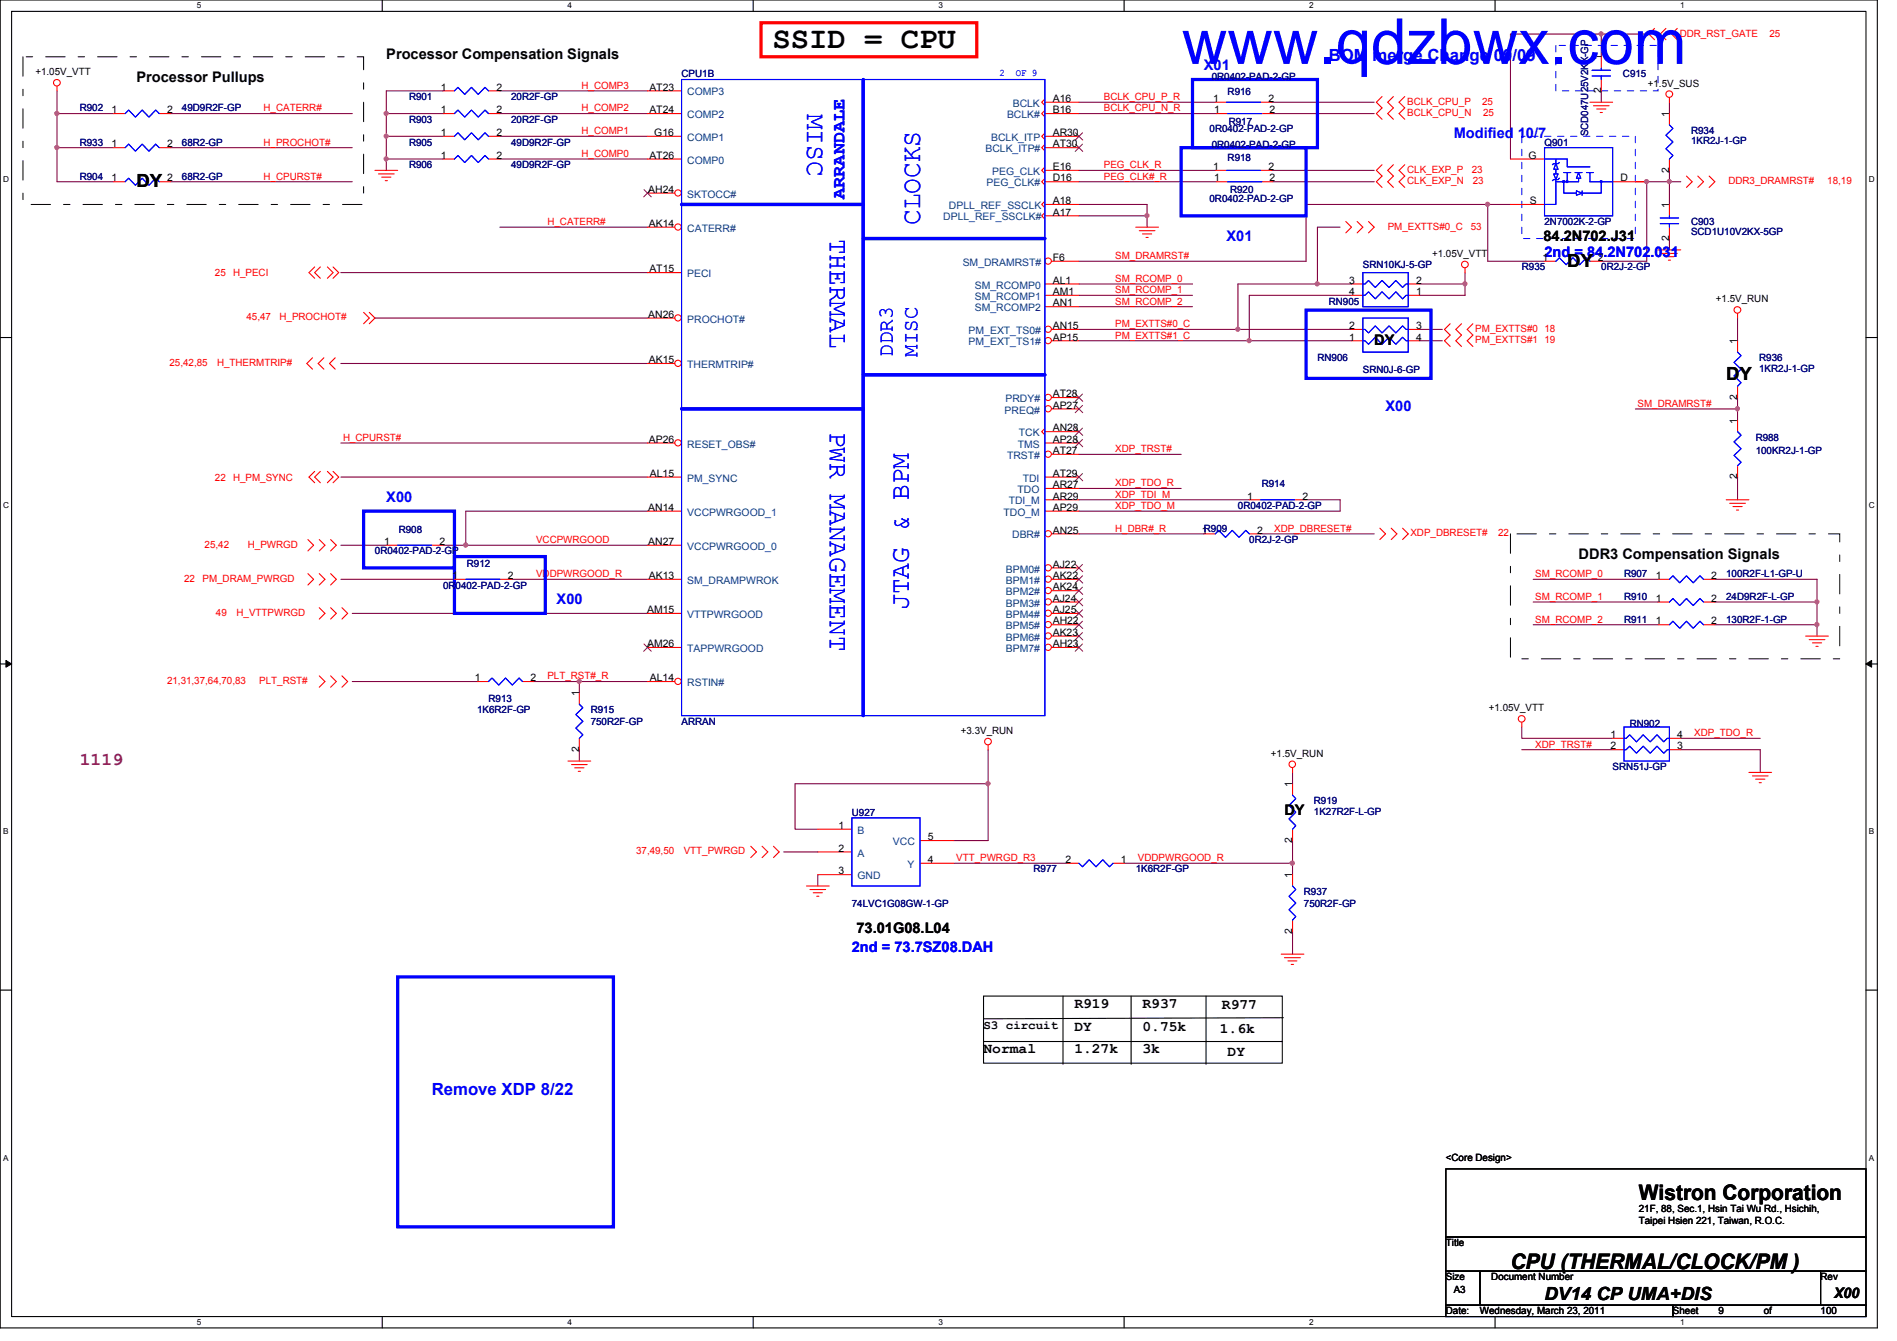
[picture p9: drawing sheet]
<svg xmlns="http://www.w3.org/2000/svg" width="297mm" height="210mm" viewBox="0 0 297 210" stroke-linecap="round" stroke-linejoin="round" font-family="sans-serif">
<path d="M0 0h294v207.9h-294zM1.8 1.8h290.4v204.3h-290.4z" fill="none" stroke="#000" stroke-width=".17"/>
<g fill="#fff">
<path d="M30.8 .2h.7v1.4h-.7z"/>
<path d="M30.8 206.2h.7v1.4h-.7z"/>
</g>
<path d="M59.9 0v1.8M59.9 206.1v1.8" fill="none" stroke="#000" stroke-width=".17"/>
<g fill="#fff">
<path d="M88.9 .2h.6v1.4h-.6z"/>
<path d="M88.9 206.2h.6v1.4h-.6z"/>
</g>
<path d="M117.9 0v1.8M117.9 206.1v1.8" fill="none" stroke="#000" stroke-width=".17"/>
<g fill="#fff">
<path d="M146.9 .2h.7v1.4h-.7z"/>
<path d="M146.9 206.2h.7v1.4h-.7z"/>
</g>
<path d="M176 0v1.8M176 206.1v1.8" fill="none" stroke="#000" stroke-width=".17"/>
<g fill="#fff">
<path d="M205 .2h.7v1.4h-.7z"/>
<path d="M205 206.2h.7v1.4h-.7z"/>
</g>
<path d="M234.1 0v1.8M234.1 206.1v1.8" fill="none" stroke="#000" stroke-width=".17"/>
<g fill="#fff">
<path d="M263.1 .2h.7v1.4h-.7z"/>
<path d="M263.1 206.2h.7v1.4h-.7z"/>
<path d="M.5 27.3h.9v1.4h-.9z"/>
<path d="M292.6 27.3h.9v1.4h-.9z"/>
<path d="M.5 78.4h.9v1.4h-.9z"/>
<path d="M292.6 78.4h.9v1.4h-.9z"/>
</g>
<path d="M0 52.8h1.8M292.2 52.8h1.8" fill="none" stroke="#000" stroke-width=".17"/>
<g fill="#fff">
<path d="M.5 129.5h.8v1.4h-.8z"/>
<path d="M292.6 129.5h.9v1.4h-.9z"/>
</g>
<path d="M0 103.9h1.8M292.2 103.9h1.8" fill="none" stroke="#000" stroke-width=".17"/>
<path d="M.9 103.4l.9 .5-.9 .5zM292.2 103.9l.9-.5v1z" fill="#000"/>
<path d="M.9 103.4l.9 .5-.9 .5zM292.2 103.9l.9-.5v1z" fill="none" stroke="#000" stroke-width=".16"/>
<g fill="#fff">
<path d="M.5 180.5h.8v1.4h-.8z"/>
<path d="M292.6 180.5h.9v1.4h-.9z"/>
</g>
<path d="M0 155h1.8M292.2 155h1.8" fill="none" stroke="#000" stroke-width=".17"/>
<path d="M168.9 32h10.7M168.9 33.8h10.7M168.9 28.4h21.6M199.2 26.7h16M199.3 28.4h15.9" fill="none" stroke="#800040" stroke-width=".17"/>
<circle cx="179.6" cy="33.8" r=".32" fill="#f0f"/>
<circle cx="179.6" cy="33.8" r=".32" fill="none" stroke="#f0f" stroke-width=".17"/>
<g fill="none" stroke="#800040" stroke-width=".17">
<path d="M60.5 17.8h8.9M60.5 17.8v3.5M69.4 14.2h-8.9v3.6M78.3 14.2h23.1M78.3 17.8h23.1M168.9 16h21.4M199.2 16h16M199.3 17.8h15.9M78.3 21.3h23.1M78.3 24.9h23.1M53.4 56.9h48M53.4 42.7h48"/>
<path d="M53.4 74.7h48M53.4 90.7h17.8M72.9 80h28.5M80 90.7h21.4"/>
</g>
<circle cx="60.5" cy="17.8" r=".32" fill="#f0f"/>
<circle cx="60.5" cy="17.8" r=".32" fill="none" stroke="#f0f" stroke-width=".17"/>
<path d="M60.5 21.3h8.9M69.4 24.9h-8.9v1.8" fill="none" stroke="#800040" stroke-width=".17"/>
<circle cx="60.5" cy="24.9" r=".32" fill="#f0f"/>
<circle cx="60.5" cy="24.9" r=".32" fill="none" stroke="#f0f" stroke-width=".17"/>
<path d="M60.5 21.3v3.6M78.3 35.6h23.1" fill="none" stroke="#800040" stroke-width=".17"/>
<circle cx="60.5" cy="21.3" r=".32" fill="#f0f"/>
<circle cx="60.5" cy="21.3" r=".32" fill="none" stroke="#f0f" stroke-width=".17"/>
<path d="M8.9 14.2v3.6" fill="none" stroke="#800040" stroke-width=".17"/>
<circle cx="8.9" cy="17.8" r=".32" fill="#f0f"/>
<circle cx="8.9" cy="17.8" r=".32" fill="none" stroke="#f0f" stroke-width=".17"/>
<path d="M8.9 17.8h8.9M26.7 17.8h28.5M8.9 23.1v5.3" fill="none" stroke="#800040" stroke-width=".17"/>
<circle cx="8.9" cy="23.1" r=".32" fill="#f0f"/>
<circle cx="8.9" cy="23.1" r=".32" fill="none" stroke="#f0f" stroke-width=".17"/>
<path d="M8.9 28.4h8.9M26.7 28.4h28.5M90.7 106.7h10.7" fill="none" stroke="#800040" stroke-width=".17"/>
<circle cx="90.7" cy="106.7" r=".32" fill="#f0f"/>
<circle cx="90.7" cy="106.7" r=".32" fill="none" stroke="#f0f" stroke-width=".17"/>
<path d="M168.9 44.4h17.8M168.9 46.2h17.8M168.9 48h17.8M168.9 40.9h35.6M206.3 44.4h5.3M211.6 46.2h-16v7.1M55.2 96h46.2M55.2 106.7h19.5M83.6 106.7h7.1v1.8M90.7 117.3v1.8" fill="none" stroke="#800040" stroke-width=".17"/>
<circle cx="206.3" cy="44.4" r=".32" fill="#f0f"/>
<circle cx="206.3" cy="44.4" r=".32" fill="none" stroke="#f0f" stroke-width=".17"/>
<path d="M193.8 44.5v7.1M222.3 44.4h7.1v1.8" fill="none" stroke="#800040" stroke-width=".17"/>
<circle cx="229.4" cy="44.4" r=".32" fill="#f0f"/>
<circle cx="229.4" cy="44.4" r=".32" fill="none" stroke="#f0f" stroke-width=".17"/>
<path d="M222.3 46.2h7.1M268.5 90.7h16v3.5h-16M268.5 97.8h16v1.8" fill="none" stroke="#800040" stroke-width=".17"/>
<circle cx="284.5" cy="97.8" r=".32" fill="#f0f"/>
<circle cx="284.5" cy="97.8" r=".32" fill="none" stroke="#f0f" stroke-width=".17"/>
<path d="M240.1 97.8h19.5M240.1 94.2h19.5M240.1 90.7h19.5M284.5 94.2v3.6" fill="none" stroke="#800040" stroke-width=".17"/>
<circle cx="284.5" cy="94.2" r=".32" fill="#f0f"/>
<circle cx="284.5" cy="94.2" r=".32" fill="none" stroke="#f0f" stroke-width=".17"/>
<path d="M168.9 53.3h26.7" fill="none" stroke="#800040" stroke-width=".17"/>
<circle cx="195.6" cy="53.3" r=".32" fill="#f0f"/>
<circle cx="195.6" cy="53.3" r=".32" fill="none" stroke="#f0f" stroke-width=".17"/>
<path d="M193.8 51.6h17.8M229.4 42.7v1.7M53.4 69.3h48M168.9 78.2h26.7M168.9 76.5h16.1M168.9 71.1h16.1M168.9 83.6h19.6M168.9 80h40.9" fill="none" stroke="#800040" stroke-width=".17"/>
<circle cx="193.8" cy="51.5" r=".32" fill="#f0f"/>
<circle cx="193.8" cy="51.5" r=".32" fill="none" stroke="#f0f" stroke-width=".17"/>
<path d="M53.4 85.3h7.1M72.9 85.3h28.5" fill="none" stroke="#800040" stroke-width=".17"/>
<circle cx="72.9" cy="85.3" r=".32" fill="#f0f"/>
<circle cx="72.9" cy="85.3" r=".32" fill="none" stroke="#f0f" stroke-width=".17"/>
<path d="M8.9 17.8v5.3h8.9M26.7 23.1h28.5M179.6 32v3.6M204.5 32v8.9M261.4 28.4h1.8M195.6 53.3h16M72.9 80v5.3h-3.5" fill="none" stroke="#800040" stroke-width=".17"/>
<circle cx="261.4" cy="28.4" r=".32" fill="#f0f"/>
<circle cx="261.4" cy="28.4" r=".32" fill="none" stroke="#f0f" stroke-width=".17"/>
<path d="M261.4 16v1.8M204.5 32h28.5v8.9h8.8M256.1 28.4h1.7M250.7 40.9h7.1" fill="none" stroke="#800040" stroke-width=".17"/>
<circle cx="232.9" cy="32" r=".32" fill="#f0f"/>
<circle cx="232.9" cy="32" r=".32" fill="none" stroke="#f0f" stroke-width=".17"/>
<path d="M236.5 5.3v19.6M250.7 5.3h7.1" fill="none" stroke="#800040" stroke-width=".17"/>
<circle cx="250.7" cy="5.3" r=".32" fill="#f0f"/>
<circle cx="250.7" cy="5.3" r=".32" fill="none" stroke="#f0f" stroke-width=".17"/>
<path d="M250.7 5.3v3.6M250.7 14.2v1.8M58.7 49.8h42.7M256.1 64h16M122.7 133.3h5.4M124.5 122.7v7.1h3.6M128.1 136.9v1.8M154.7 122.7v8.9h-5.3M176.1 135.1h26.3v1.8M202.4 120.9v1.8" fill="none" stroke="#800040" stroke-width=".17"/>
<circle cx="202.4" cy="135.1" r=".33" fill="#f0f"/>
<circle cx="202.4" cy="135.1" r=".33" fill="none" stroke="#f0f" stroke-width=".17"/>
<path d="M257.8 28.4v12.5M202.4 131.6v3.5M202.4 145.8v3.6" fill="none" stroke="#800040" stroke-width=".17"/>
<circle cx="257.8" cy="28.4" r=".32" fill="#f0f"/>
<circle cx="257.8" cy="28.4" r=".32" fill="none" stroke="#f0f" stroke-width=".17"/>
<path d="M236.5 5.3h14.2M209.8 35.6h-3.5v8.8h-12.5M272.1 64v1.8" fill="none" stroke="#800040" stroke-width=".17"/>
<circle cx="272" cy="64" r=".32" fill="#f0f"/>
<circle cx="272" cy="64" r=".32" fill="none" stroke="#f0f" stroke-width=".17"/>
<g fill="none" stroke="#800040" stroke-width=".17">
<path d="M233 32h3.5M257.8 28.4h3.6M261.4 37.3v1.8M261.4 26.7v1.7M261.4 28.4v3.6M272.1 49.8v3.5M272.1 74.7v3.5M272.1 62.2v1.8M238.3 113.8v1.8h14.2M238.3 117.3h14.2M263.2 115.6h12.4M263.2 117.3h12.4v3.6"/>
<path d="M124.5 122.7h30.2"/>
</g>
<circle cx="154.7" cy="122.7" r=".32" fill="#f0f"/>
<circle cx="154.7" cy="122.7" r=".32" fill="none" stroke="#f0f" stroke-width=".17"/>
<path d="M168.9 17.8h21.6M168.9 26.7h21.4M168.9 51.6h24.9M222.3 53.3h3.5M222.3 51.6h3.5M204.5 78.2h5.3v1.8M197.4 83.6h17.8M154.7 117.3v5.4M149.4 135.1h17.8" fill="none" stroke="#800040" stroke-width=".17"/>
<g fill="none" stroke="#f00" stroke-width=".17">
<path d="M8.9 13.5v.7M17.8 17.8h1.8M24.9 17.8h1.8M69.4 17.8h1.8M69.4 14.2h1.8M76.5 17.8h1.8M76.5 14.2h1.8M190.3 16h1.8M190.5 17.8h1.7M197.4 16h1.8M197.6 17.8h1.7M216.4 15.1l-.9 .9 .9 .9-.9 .9 .9 .9"/>
<path d="M218.2 15.1l-.9 .9 .9 .9-.9 .9 .9 .9M220 15.1l-.9 .9 .9 .9-.9 .9 .9 .9M249 16h3.5M249.5 16.6h2.5M250 17.1h1.5M250.6 17.6h.3M250.7 8.9v1.8M250.7 12.4v1.8M259.1 4.4l-.9 .9 .9 .9M260.9 4.4l-.9 .9 .9 .9M261.4 15.3v.7M261.4 17.8v1.8"/>
<path d="M262.6 4.4l-.9 .9 .9 .9M17.8 23.1h1.8M17.8 28.4h1.8M24.9 23.1h1.8M24.9 28.4h1.8M58.7 26.7h3.6M59.3 27.2h2.4M59.8 27.7h1.4M60.3 28.3h.4M69.4 24.9h1.8M76.5 24.9h1.8M177.8 35.6h3.6"/>
<path d="M178.4 36.1h2.4M178.9 36.6h1.4M179.4 37.2h.4M190.3 26.7h1.8M197.4 26.7h1.8M210.7 34.7l.9 .9-.9 .8M212.5 34.7l.9 .9-.9 .8M214.3 34.7l.9 .9-.9 .8M216.4 25.8l-.9 .9 .9 .9-.9 .8 .9 .9M218.2 25.8l-.9 .9 .9 .9-.9 .8 .9 .9M220 25.8l-.9 .9 .9 .9-.9 .8 .9 .9M236.5 24.9h5.3"/>
<path d="M236.5 32h5.3M252.5 28.4h5.3M259.6 39.1h3.6M260.2 39.7h2.4M261.4 24.9v1.8M264.1 27.6l.9 .8-.9 .9M265.8 27.6l.9 .8-.9 .9M267.6 27.6l.9 .8-.9 .9M48.9 56l-.9 .9 .9 .9M49.3 41.8l-.9 .9 .9 .9M50.2 41.8l-.9 .9 .9 .9M50.7 56l-.9 .9 .9 .9"/>
<path d="M51.3 41.8l.9 .9-.9 .9M52.2 41.8l.8 .9-.8 .9M52.5 56l-.9 .9 .9 .9M56.9 48.9l.9 .9-.9 .9M57.8 48.9l.9 .9-.9 .9M211.6 53.3h1.8M211.6 51.6h1.8M211.6 46.2h1.8M211.6 44.4h1.8M220.5 53.3h1.8M220.5 51.6h1.8M220.5 46.2h1.8"/>
<path d="M220.5 44.4h1.8M227.1 50.7l-.9 .9 .9 .9-.9 .8 .9 .9M228.9 50.7l-.9 .9 .9 .9-.9 .8 .9 .9M229.4 42v.7M230.6 50.7l-.9 .9 .9 .9-.9 .8 .9 .9M260.7 40.2h1.4M261.2 40.7h.4M272.1 49.1v.7M49.3 73.8l-.9 .9 .9 .9M50.2 73.8l-.9 .9 .9 .9M51.3 73.8l.9 .9-.9 .9M52.2 73.8l.8 .9-.8 .9"/>
<path d="M270.3 78.2h3.6M270.8 78.8h2.5M271.4 79.3h1.4M271.9 79.8h.3M48.2 89.8l.9 .9-.9 .9M48.2 84.5l.9 .8-.9 .9M50 89.8l.9 .9-.9 .9M50 84.5l.9 .8-.9 .9M50 95.1l.9 .9-.9 .9M51.8 89.8l.9 .9-.9 .9M51.8 84.5l.9 .8-.9 .9M51.8 95.1l.9 .9-.9 .9"/>
<path d="M53.5 95.1l.9 .9-.9 .9M60.5 85.3h1.8M67.6 85.3h1.8M71.2 90.7h1.7M78.3 90.7h1.7M188.5 83.6h1.8M195.6 83.6h1.8M216.1 82.7l.9 .9-.9 .9M217.8 82.7l.9 .9-.9 .9M219.6 82.7l.9 .9-.9 .9M259.6 94.2h1.8M259.6 97.8h1.8"/>
<path d="M259.6 90.7h1.8M266.7 94.2h1.8M266.7 97.8h1.8M266.7 90.7h1.8M282.7 99.6h3.6M50 105.8l.9 .9-.9 .9M51.8 105.8l.9 .9-.9 .9M53.5 105.8l.9 .9-.9 .9M74.7 106.7h1.8M81.8 106.7h1.8M88.9 119.1h3.6M89.5 119.7h2.4"/>
<path d="M90.7 108.5v1.7M90.7 115.6v1.7M154.7 116.6v.7M238.3 113.1v.7M252.5 115.6h1.8M252.5 117.3h1.8M261.4 115.6h1.8M261.4 117.3h1.8M283.3 100.1h2.4M283.8 100.6h1.4M284.3 101.2h.4M90 120.2h1.4"/>
<path d="M90.5 120.7h.4M117.6 132.5l.8 .8-.8 .9M119.3 132.5l.9 .8-.9 .9M121.1 132.5l.9 .8-.9 .9M126.3 138.7h3.5M126.8 139.2h2.5M127.3 139.7h1.5M128.1 129.8h5.3M128.1 133.3h5.3M128.1 136.9h5.3M144.1 135.1h5.3M144.1 131.6h5.3"/>
<path d="M167.2 135.1h1.7M174.3 135.1h1.8M202.4 120.2v.7M202.4 122.7v1.8M202.4 129.8v1.8M202.4 136.9v1.8M273.9 120.9h3.5M274.4 121.5h2.5M274.9 122h1.4M275.5 122.5h.3M127.9 140.3h.3M200.6 149.4h3.6"/>
<path d="M201.1 149.9h2.5M201.7 150.4h1.4M202.2 151h.4M202.4 144v1.8"/>
<circle cx="8.9" cy="12.9" r=".52"/>
<circle cx="261.4" cy="14.7" r=".52"/>
<circle cx="229.4" cy="41.4" r=".52"/>
<circle cx="272.1" cy="48.5" r=".52"/>
<circle cx="154.7" cy="116.1" r=".52"/>
<circle cx="202.3" cy="119.6" r=".51"/>
<circle cx="238.3" cy="112.5" r=".52"/>
</g>
<g fill="none" stroke="#000" stroke-width=".17">
<path d="M154 155.9h46.8v10.5h-46.8zM166.5 155.9v10.7M177.1 155.9v10.7M188.8 155.9v10.7M201 159.3l-47 .2M154 163h46.8M226.4 183h65.8v10.6h-65.8zM226.4 193.6h65.8v5.4h-65.8zM226.4 199h5.3v5.3h-5.3zM231.7 199h53.4v5.3h-53.4zM285.1 199h7.1v5.3h-7.1zM226.4 204.3h35.6v1.8h-35.6z"/>
<path d="M262 204.3h30.2v1.8h-30.2z"/>
</g>
<path d="M3.6 8.9h53.3v23.1h-53.3zM236.5 83.6h51.6v19.5h-51.6z" fill="none" stroke="#000" stroke-width=".16" stroke-dasharray="3 2 1 2"/>
<path d="M119.2 3.6h33.7v5.3h-33.7z" fill="none" stroke="#f00" stroke-width=".51"/>
<path d="M186.7 12.4h19.6v10.7h-19.6zM185 23.1h19.5v10.7h-19.5zM204.5 48.6h19.6v10.6h-19.6zM56.9 80h14.3v8.9h-14.3zM71.2 87.1h14.2v8.9h-14.2zM62.3 152.9h33.8v39.1h-33.8z" fill="none" stroke="#00f" stroke-width=".51"/>
<path d="M243.6 7.1h16v7.1h-16zM238.3 21.3h17.8v16h-17.8z" fill="none" stroke="#00f" stroke-width=".16" stroke-dasharray="1 1 1 1 1 1 1 1"/>
<g fill="none" stroke="#00f" stroke-width=".17">
<path d="M19.6 17.8l.5-.6 1.1 1.1 1.1-1.1 1 1.1 1.1-1.1 .5 .6M71.2 17.8l.5-.6 1.1 1.1 1-1.1 1.1 1.1 1-1.1 .6 .6M71.2 14.2l.5-.5 1.1 1.1 1-1.1 1.1 1.1 1-1.1 .6 .5M192.1 16h5.3M192.2 17.8h5.4M249.3 11h2.9M249.3 11.9h2.9M250.7 10.7v.3M250.7 11.9v.5M261.4 19.6l.6 .5-1.1 1.1 1.1 1-1.1 1.1 1.1 1-.6 .6M19.6 23.1l.5-.5 1.1 1.1 1.1-1.1 1 1.1 1.1-1.1 .5 .5M19.6 28.4l.5-.5 1.1 1.1 1.1-1.1 1 1.1 1.1-1.1 .5 .5"/>
<path d="M71.2 24.9l.5-.6 1.1 1.1 1-1.1 1.1 1.1 1-1.1 .6 .6M192.1 26.7h5.3M241.8 24.9h3.6v1.2h3.6M243.3 27.2h.7l-.4 .9zM243.6 24.9v.7M243.6 25.6l.4 .9h-.7zM243.6 26.5v.7M243.6 28.1v3.9h-1.8M243.6 28.4h3.6M244.2 25.4l-.2 .2h-.7l-.2 .2M244.2 27.9l-.2 .2h-.7l-.2 .2M213.4 53.3h.3l.6 .6 1-1.1 1.1 1.1 1.1-1.1 1.1 1.1 1-1.1 .6 .5h.3"/>
<path d="M213.4 44.4h.3l.6-.5 1 1.1 1.1-1.1 1.1 1.1 1.1-1.1 1 1.1 .6-.6h.3M213.4 49.8h7.1v5.3h-7.1zM213.4 42.7h7.1v5.3h-7.1zM213.4 51.6h.3l.6 .5 1-1.1 1.1 1.1 1.1-1.1 1.1 1.1 1-1.1 .6 .6h.3M213.4 46.2h.3l.6-.5 1 1.1 1.1-1.1 1.1 1.1 1.1-1.1 1 1.1 .6-.6h.3M62.3 85.3h5.3M72.9 90.7h5.4M190.3 83.6l.5-.6 1.1 1.1 1.1-1.1 1 1.1 1.1-1.1 .5 .6M261.4 94.2l.6-.5 1 1.1 1.1-1.1 1 1.1 1.1-1.1 .5 .5M261.4 97.8l.6-.6 1 1.1 1.1-1.1 1 1.1 1.1-1.1 .5 .6M261.4 90.7l.6-.6 1 1.1 1.1-1.1 1 1.1 1.1-1.1 .5 .6M76.5 106.7l.5-.6 1.1 1.1 1.1-1.1 1 1.1 1.1-1.1 .5 .6"/>
<path d="M90.7 110.2l.6 .6-1.1 1 1.1 1.1-1.1 1.1 1.1 1-.6 .6M254.3 117.3h.3l.6-.5 1 1.1 1.1-1.1 1.1 1.1 1.1-1.1 1 1.1 .6-.6h.3M254.3 113.8h7.1v5.3h-7.1zM254.3 115.6h.3l.6-.6 1 1.1 1.1-1.1 1.1 1.1 1.1-1.1 1 1.1 .6-.5h.3M133.4 128h10.7v10.7h-10.7zM168.9 135.1l.6 .6 1.1-1.1 1 1.1 1.1-1.1 1 1.1 .6-.6M202.4 124.5l.5 .5-1.1 1.1 1.1 1-1.1 1.1 1.1 1-.5 .6M202.4 138.7l.5 .5-1.1 1.1 1.1 1.1-1.1 1 1.1 1.1-.5 .5"/>
</g>
<path d="M245.3 28.3h.2v.2h-.2z" fill-rule="evenodd" fill="#00f"/>
<path d="M244.9 27h1.1M245.3 28.3h.2v.2h-.2zM245.4 27v1.4" fill="none" stroke="#00f" stroke-width=".17"/>
<path d="M244.7 28.3h.3v.2h-.3z" fill-rule="evenodd" fill="#00f"/>
<path d="M244.7 28.3h.3v.2h-.3zM244.9 28.6v1.6h1.9M246.6 27h1.1M246.8 27.9l.4-.9 .3 .9M246.8 27h.7M246.8 29.9l.9 .3-.9 .4zM247.2 27.9v.5M247.7 29.9v.7M248.4 27h1.1M249 27v1.4h3.5M250.7 28.4v1.8h-3" fill="none" stroke="#00f" stroke-width=".17"/>
<path d="M250.6 28.3h.2v.2h-.2z" fill-rule="evenodd" fill="#00f"/>
<path d="M241.8 24.9h3.6v1.2h3.6M241.8 23.1h10.7v10.7h-10.7zM243.3 27.2h.7l-.4 .9zM243.6 24.9v.7M243.6 25.6l.4 .9h-.7zM243.6 26.5v.7M243.6 28.1v3.9h-1.8M243.6 28.4h3.6M244.2 25.4l-.2 .2h-.7l-.2 .2M244.2 27.9l-.2 .2h-.7l-.2 .2M246.8 27.9h.7M250.6 28.3h.2v.2h-.2z" fill="none" stroke="#00f" stroke-width=".17"/>
<path d="M245.3 28.3h.2v.2h-.2z" fill-rule="evenodd" fill="#00f"/>
<path d="M244.9 27h1.1M245.3 28.3h.2v.2h-.2zM245.4 27v1.4" fill="none" stroke="#00f" stroke-width=".17"/>
<path d="M244.7 28.3h.3v.2h-.3z" fill-rule="evenodd" fill="#00f"/>
<path d="M244.7 28.3h.3v.2h-.3zM244.9 28.6v1.6h1.9M246.6 27h1.1M246.8 27.9l.4-.9 .3 .9M246.8 27h.7M246.8 29.9l.9 .3-.9 .4zM247.2 27.9v.5M247.7 29.9v.7M248.4 27h1.1M249 27v1.4h3.5M250.7 28.4v1.8h-3" fill="none" stroke="#00f" stroke-width=".17"/>
<path d="M250.6 28.3h.2v.2h-.2z" fill-rule="evenodd" fill="#00f"/>
<path d="M241.8 23.1h10.7v10.7h-10.7zM246.8 27.9h.7M250.6 28.3h.2v.2h-.2z" fill="none" stroke="#00f" stroke-width=".17"/>
<path d="M163.6 46.2h5.3M163.6 48h5.3" fill="none" stroke="#f00" stroke-width=".17"/>
<circle cx="164.1" cy="40.9" r=".5" fill="#fff"/>
<g fill="none" stroke="#f00" stroke-width=".17">
<path d="M163.6 17.3l-.5 .5 .5 .5M163.6 15.5l-.5 .5 .5 .5M163.6 17.8h5.3M163.6 16h5.3M163.6 22.6l-.5 .5 .5 .5M163.6 20.8l-.5 .5 .5 .5M163.6 27.9l-.5 .5 .5 .6M163.6 26.2l-.5 .5 .5 .5M163.6 33.3l-.5 .5 .5 .5M163.6 31.5l-.5 .5 .5 .5M163.6 23.1h5.3M163.6 21.3h5.3"/>
<path d="M163.6 28.4h5.3M163.6 26.7h5.3M163.6 33.8h5.3M163.6 32h5.3M163.6 44.4h5.3M164.7 40.9h4.2"/>
<circle cx="164.1" cy="40.9" r=".5"/>
</g>
<path d="M168.4 22.6l1.1 1.1M168.4 20.8l1.1 1.1M169.5 22.6l-1.1 1.1M169.5 20.8l-1.1 1.1" fill="none" stroke="#804000" stroke-width=".16"/>
<circle cx="106.2" cy="35.5" r=".5" fill="#fff"/>
<g fill="none" stroke="#f00" stroke-width=".17">
<path d="M101.4 14.2h5.3M101.4 35.6h4.3M101.4 42.7h5.3"/>
<circle cx="106.2" cy="35.5" r=".5"/>
</g>
<circle cx="106.2" cy="49.8" r=".5" fill="#fff"/>
<g fill="none" stroke="#f00" stroke-width=".17">
<path d="M101.4 49.8h4.3"/>
<circle cx="106.2" cy="49.8" r=".5"/>
</g>
<circle cx="106.2" cy="56.9" r=".5" fill="#fff"/>
<g fill="none" stroke="#f00" stroke-width=".17">
<path d="M101.4 56.9h4.3"/>
<circle cx="106.2" cy="56.9" r=".5"/>
</g>
<circle cx="106.2" cy="69.3" r=".5" fill="#fff"/>
<g fill="none" stroke="#f00" stroke-width=".17">
<path d="M101.4 69.3h4.3M101.4 80h5.3M101.4 85.3h5.3M101.4 90.7h5.3M101.4 96h5.3"/>
<circle cx="106.2" cy="69.3" r=".5"/>
</g>
<circle cx="106.2" cy="106.7" r=".5" fill="#fff"/>
<g fill="none" stroke="#f00" stroke-width=".17">
<path d="M101.4 106.7h4.3"/>
<circle cx="106.2" cy="106.7" r=".5"/>
</g>
<circle cx="164.1" cy="51.5" r=".5" fill="#fff"/>
<g fill="none" stroke="#f00" stroke-width=".17">
<path d="M164.7 51.6h4.2"/>
<circle cx="164.1" cy="51.5" r=".5"/>
</g>
<circle cx="164.1" cy="53.3" r=".5" fill="#fff"/>
<g fill="none" stroke="#f00" stroke-width=".17">
<path d="M164.7 53.3h4.2"/>
<circle cx="164.1" cy="53.3" r=".5"/>
</g>
<circle cx="164.1" cy="62.2" r=".5" fill="#fff"/>
<g fill="none" stroke="#f00" stroke-width=".17">
<path d="M164.7 62.2h4.2"/>
<circle cx="164.1" cy="62.2" r=".5"/>
</g>
<path d="M168.4 61.7l1.1 1.1M169.5 61.7l-1.1 1.1" fill="none" stroke="#804000" stroke-width=".16"/>
<circle cx="164.1" cy="64" r=".5" fill="#fff"/>
<g fill="none" stroke="#f00" stroke-width=".17">
<path d="M163.6 67.1l-.5 .5 .5 .5M163.6 67.6h5.3M163.6 69.3h5.3M164.7 64h4.2"/>
<circle cx="164.1" cy="64" r=".5"/>
</g>
<path d="M168.4 63.5l1.1 1.1M168.4 67l1.1 1.2M168.4 68.8l1.1 1.1M169.5 63.5l-1.1 1.1M169.5 67l-1.1 1.2M169.5 68.8l-1.1 1.1" fill="none" stroke="#804000" stroke-width=".16"/>
<circle cx="164.1" cy="71.1" r=".5" fill="#fff"/>
<g fill="none" stroke="#f00" stroke-width=".17">
<path d="M163.6 74.7h5.3M163.6 76.5h5.3M163.6 78.2h5.3M164.7 71.1h4.2M163.6 80h5.3"/>
<circle cx="164.1" cy="71.1" r=".5"/>
</g>
<path d="M168.4 74.1l1.1 1.2M169.5 74.1l-1.1 1.2" fill="none" stroke="#804000" stroke-width=".16"/>
<circle cx="164.1" cy="83.5" r=".5" fill="#fff"/>
<g fill="none" stroke="#f00" stroke-width=".17">
<path d="M164.7 83.6h4.2"/>
<circle cx="164.1" cy="83.5" r=".5"/>
</g>
<circle cx="164.1" cy="88.9" r=".5" fill="#fff"/>
<g fill="none" stroke="#f00" stroke-width=".17">
<path d="M164.7 88.9h4.2"/>
<circle cx="164.1" cy="88.9" r=".5"/>
</g>
<path d="M168.4 88.3l1.1 1.2M169.5 88.3l-1.1 1.2" fill="none" stroke="#804000" stroke-width=".16"/>
<circle cx="164.1" cy="90.7" r=".5" fill="#fff"/>
<g fill="none" stroke="#f00" stroke-width=".17">
<path d="M164.7 90.7h4.2"/>
<circle cx="164.1" cy="90.7" r=".5"/>
</g>
<path d="M168.4 90.1l1.1 1.2M169.5 90.1l-1.1 1.2" fill="none" stroke="#804000" stroke-width=".16"/>
<circle cx="164.1" cy="92.4" r=".5" fill="#fff"/>
<g fill="none" stroke="#f00" stroke-width=".17">
<path d="M164.7 92.5h4.2"/>
<circle cx="164.1" cy="92.4" r=".5"/>
</g>
<path d="M168.4 91.9l1.1 1.1M169.5 91.9l-1.1 1.1" fill="none" stroke="#804000" stroke-width=".16"/>
<circle cx="164.1" cy="94.2" r=".5" fill="#fff"/>
<g fill="none" stroke="#f00" stroke-width=".17">
<path d="M164.7 94.2h4.2"/>
<circle cx="164.1" cy="94.2" r=".5"/>
</g>
<path d="M168.4 93.7l1.1 1.1M169.5 93.7l-1.1 1.1" fill="none" stroke="#804000" stroke-width=".16"/>
<circle cx="164.1" cy="96" r=".5" fill="#fff"/>
<g fill="none" stroke="#f00" stroke-width=".17">
<path d="M164.7 96h4.2"/>
<circle cx="164.1" cy="96" r=".5"/>
</g>
<path d="M168.4 95.5l1.1 1.1M169.5 95.5l-1.1 1.1" fill="none" stroke="#804000" stroke-width=".16"/>
<circle cx="164.1" cy="97.8" r=".5" fill="#fff"/>
<g fill="none" stroke="#f00" stroke-width=".17">
<path d="M164.7 97.8h4.2"/>
<circle cx="164.1" cy="97.8" r=".5"/>
</g>
<path d="M168.4 97.2l1.1 1.2M169.5 97.2l-1.1 1.2" fill="none" stroke="#804000" stroke-width=".16"/>
<circle cx="164.1" cy="99.5" r=".5" fill="#fff"/>
<g fill="none" stroke="#f00" stroke-width=".17">
<path d="M164.7 99.6h4.2"/>
<circle cx="164.1" cy="99.5" r=".5"/>
</g>
<path d="M168.4 99l1.1 1.2M169.5 99l-1.1 1.2" fill="none" stroke="#804000" stroke-width=".16"/>
<circle cx="164.1" cy="101.3" r=".5" fill="#fff"/>
<g fill="none" stroke="#f00" stroke-width=".17">
<path d="M101.4 17.8h5.3M101.4 21.3h5.3M101.4 24.9h5.3M101.4 74.7h5.3M101.4 101.3h5.3M164.7 101.3h4.2"/>
<circle cx="164.1" cy="101.3" r=".5"/>
</g>
<path d="M100.8 100.8l1.2 1.1M101.9 100.8l-1.1 1.1M168.4 100.8l1.1 1.1M169.5 100.8l-1.1 1.1" fill="none" stroke="#804000" stroke-width=".16"/>
<circle cx="106.2" cy="30.2" r=".5" fill="#fff"/>
<g fill="none" stroke="#f00" stroke-width=".17">
<path d="M69.4 21.3h1.8M76.5 21.3h1.8M101.4 30.2h4.3M190.5 28.4h1.7M197.6 28.4h1.7M261.4 32v1.8M261.4 35.6v1.7M241.8 40.9h1.8M249 40.9h1.7M272.1 53.3v1.8M195.6 78.2h1.8M202.7 78.2h1.8"/>
<path d="M272.1 60.5v1.7M272.1 65.8v1.8M272.1 72.9v1.8"/>
<circle cx="106.2" cy="30.2" r=".5"/>
</g>
<path d="M100.8 29.7l1.2 1.1M101.9 29.7l-1.1 1.1" fill="none" stroke="#804000" stroke-width=".16"/>
<path d="M106.7 12.4h56.9v99.6h-56.9zM71.2 21.3l.5-.5 1.1 1.1 1-1.1 1.1 1.1 1-1.1 .6 .5M192.2 28.4h5.4M260 34.1h2.8M260 35h2.8M261.4 33.8v.3M261.4 35v.6M243.6 40.9l.6-.6 1 1.1 1.1-1.1 1 1.1 1.1-1.1 .6 .6M272.1 55.1l.5 .6-1.1 1 1.1 1.1-1.1 1 1.1 1.1-.5 .6M197.4 78.2h5.3M272.1 67.6l.5 .5-1.1 1.1 1.1 1-1.1 1.1 1.1 1-.5 .6" fill="none" stroke="#00f" stroke-width=".17"/>
<path d="M135.2 12.4v99.6M106.7 32h28.5M135.2 37.3h28.4M135.2 58.7h28.4M106.7 64h28.5" fill="none" stroke="#00f" stroke-width=".51"/>
<circle cx="179.6" cy="33.8" r=".32" fill="#f0f"/>
<circle cx="179.6" cy="33.8" r=".32" fill="none" stroke="#f0f" stroke-width=".17"/>
<circle cx="60.5" cy="17.8" r=".32" fill="#f0f"/>
<circle cx="60.5" cy="17.8" r=".32" fill="none" stroke="#f0f" stroke-width=".17"/>
<circle cx="60.5" cy="24.9" r=".32" fill="#f0f"/>
<circle cx="60.5" cy="24.9" r=".32" fill="none" stroke="#f0f" stroke-width=".17"/>
<circle cx="60.5" cy="21.3" r=".32" fill="#f0f"/>
<circle cx="60.5" cy="21.3" r=".32" fill="none" stroke="#f0f" stroke-width=".17"/>
<circle cx="8.9" cy="17.8" r=".32" fill="#f0f"/>
<circle cx="8.9" cy="17.8" r=".32" fill="none" stroke="#f0f" stroke-width=".17"/>
<circle cx="8.9" cy="23.1" r=".32" fill="#f0f"/>
<circle cx="8.9" cy="23.1" r=".32" fill="none" stroke="#f0f" stroke-width=".17"/>
<circle cx="90.7" cy="106.7" r=".32" fill="#f0f"/>
<circle cx="90.7" cy="106.7" r=".32" fill="none" stroke="#f0f" stroke-width=".17"/>
<circle cx="206.3" cy="44.4" r=".32" fill="#f0f"/>
<circle cx="206.3" cy="44.4" r=".32" fill="none" stroke="#f0f" stroke-width=".17"/>
<circle cx="229.4" cy="44.4" r=".32" fill="#f0f"/>
<circle cx="229.4" cy="44.4" r=".32" fill="none" stroke="#f0f" stroke-width=".17"/>
<circle cx="284.5" cy="97.8" r=".32" fill="#f0f"/>
<circle cx="284.5" cy="97.8" r=".32" fill="none" stroke="#f0f" stroke-width=".17"/>
<circle cx="284.5" cy="94.2" r=".32" fill="#f0f"/>
<circle cx="284.5" cy="94.2" r=".32" fill="none" stroke="#f0f" stroke-width=".17"/>
<circle cx="195.6" cy="53.3" r=".32" fill="#f0f"/>
<circle cx="195.6" cy="53.3" r=".32" fill="none" stroke="#f0f" stroke-width=".17"/>
<circle cx="193.8" cy="51.5" r=".32" fill="#f0f"/>
<circle cx="193.8" cy="51.5" r=".32" fill="none" stroke="#f0f" stroke-width=".17"/>
<circle cx="72.9" cy="85.3" r=".32" fill="#f0f"/>
<circle cx="72.9" cy="85.3" r=".32" fill="none" stroke="#f0f" stroke-width=".17"/>
<circle cx="261.4" cy="28.4" r=".32" fill="#f0f"/>
<circle cx="261.4" cy="28.4" r=".32" fill="none" stroke="#f0f" stroke-width=".17"/>
<circle cx="232.9" cy="32" r=".32" fill="#f0f"/>
<circle cx="232.9" cy="32" r=".32" fill="none" stroke="#f0f" stroke-width=".17"/>
<circle cx="250.7" cy="5.3" r=".32" fill="#f0f"/>
<circle cx="250.7" cy="5.3" r=".32" fill="none" stroke="#f0f" stroke-width=".17"/>
<circle cx="202.4" cy="135.1" r=".33" fill="#f0f"/>
<circle cx="202.4" cy="135.1" r=".33" fill="none" stroke="#f0f" stroke-width=".17"/>
<circle cx="257.8" cy="28.4" r=".32" fill="#f0f"/>
<circle cx="257.8" cy="28.4" r=".32" fill="none" stroke="#f0f" stroke-width=".17"/>
<circle cx="272" cy="64" r=".32" fill="#f0f"/>
<circle cx="272" cy="64" r=".32" fill="none" stroke="#f0f" stroke-width=".17"/>
<circle cx="154.7" cy="122.7" r=".32" fill="#f0f"/>
<circle cx="154.7" cy="122.7" r=".32" fill="none" stroke="#f0f" stroke-width=".17"/>
<text font-size="9.9" fill="#00f" x="185" y="10">www.qdzbwx.com</text>
<text font-size="4.8" x="120.9" y="7.6">SSID = CPU</text>
<g font-size="4.2" fill="#00f">
<text x="126.4" y="17.8" transform="rotate(90 126.4 17.8)">MISC</text>
<text x="144.1" y="35.2" transform="rotate(-90 144.1 35.2)">CLOCKS</text>
<text x="130" y="37.3" transform="rotate(90 130 37.3)">THERMAL</text>
<text x="130" y="67.6" transform="rotate(90 130 67.6)">PWR MANAGEMENT</text>
<text x="142.3" y="95.5" transform="rotate(-90 142.3 95.5)">JTAG &amp; BPM</text>
</g>
<g font-size="3.3" fill="#00f">
<text x="139.8" y="55.8" transform="rotate(-90 139.8 55.8)">DDR3</text>
<text x="143.7" y="55.8" transform="rotate(-90 143.7 55.8)">MISC</text>
</g>
<g font-size="3.3">
<text x="256.6" y="187.9">Wistron Corporation</text>
<text x="236.5" y="198.6">CPU (THERMAL/CLOCK/PM )</text>
</g>
<g font-size="2.8">
<text x="21.4" y="29.3">DY</text>
<text x="245.4" y="41.7">DY</text>
<text x="270.3" y="59.5">DY</text>
<text x="241.8" y="203.5">DV14 CP UMA+DIS</text>
</g>
<text font-size="2.8" fill="#00f" x="132.2" y="31.1" transform="rotate(-90 132.2 31.1)">ARRANDALE</text>
<text font-size="2.8" fill="#800080" x="12.5" y="119.7">1119</text>
<g font-size="2.6" fill="#00f">
<text x="208.1" y="9.5">BOM merge Change 09/09</text>
<text x="67.6" y="171.3">Remove XDP 8/22</text>
</g>
<g font-size="2.3">
<text x="60.5" y="9.2">Processor Compensation Signals</text>
<text x="21.4" y="12.8">Processor Pullups</text>
<text x="241.7" y="37.7">84.2N702.J31</text>
<text x="215.2" y="54">DY</text>
<text x="247.2" y="87.5">DDR3 Compensation Signals</text>
<text x="201.1" y="127.6">DY</text>
<text x="134.1" y="146">73.01G08.L04</text>
<text x="168.2" y="161.3">DY</text>
<text x="168.2" y="157.8">R919</text>
<text x="178.9" y="161.3">0.75k</text>
<text x="178.9" y="157.8">R937</text>
<text x="191" y="161.7">1.6k</text>
<text x="191.3" y="158">R977</text>
<text x="154" y="164.9">Normal</text>
<text x="168.2" y="164.9">1.27k</text>
<text x="178.9" y="164.9">3k</text>
<text x="192.2" y="165.3">DY</text>
<text x="287.2" y="203.2">X00</text>
</g>
<g font-size="2.3" fill="#00f">
<text x="188.5" y="11">X01</text>
<text x="227.6" y="21.7">Modified 10/7</text>
<text x="192.1" y="37.7">X01</text>
<text x="241.8" y="40.2">2nd = 84.2N702.031</text>
<text x="217" y="64.3">X00</text>
<text x="60.5" y="78.6">X00</text>
<text x="87.2" y="94.6">X00</text>
<text x="133.4" y="149">2nd = 73.7SZ08.DAH</text>
</g>
<text font-size="1.9" x="154" y="161.1">S3 circuit</text>
<g font-size="1.6" fill="#f00">
<text x="263" y="5.7">DDR_RST_GATE</text>
<text x="277.1" y="5.7">25</text>
<text x="41.3" y="17.4">H_CATERR#</text>
<text x="91.1" y="13.9">H_COMP3</text>
<text x="91.1" y="17.4">H_COMP2</text>
<text x="172.8" y="15.7">BCLK_CPU_P_R</text>
<text x="172.8" y="17.4">BCLK_CPU_N_R</text>
<text x="220.3" y="16.4">BCLK_CPU_P</text>
<text x="232.1" y="16.4">25</text>
<text x="41.3" y="22.8">H_PROCHOT#</text>
<text x="91.1" y="21">H_COMP1</text>
<text x="220.3" y="18.2">BCLK_CPU_N</text>
<text x="232.2" y="18.2">25</text>
<text x="41.3" y="28.1">H_CPURST#</text>
<text x="91.1" y="24.6">H_COMP0</text>
<text x="172.8" y="28.1">PEG_CLK#_R</text>
<text x="172.8" y="26.3">PEG_CLK_R</text>
<text x="220.3" y="28.8">CLK_EXP_N</text>
<text x="220.3" y="27.1">CLK_EXP_P</text>
<text x="230.5" y="27.1">23</text>
<text x="230.6" y="28.8">23</text>
<text x="270.6" y="28.8">DDR3_DRAMRST#</text>
<text x="286.1" y="28.8">18,19</text>
<text x="85.7" y="35.2">H_CATERR#</text>
<text x="217.3" y="35.9">PM_EXTTS#0_C</text>
<text x="230.3" y="35.9">53</text>
<text x="174.6" y="40.6">SM_DRAMRST#</text>
<text x="33.7" y="43.2">25</text>
<text x="36.5" y="43.2">H_PECI</text>
<text x="174.6" y="44.1">SM_RCOMP_0</text>
<text x="174.6" y="45.9">SM_RCOMP_1</text>
<text x="174.6" y="47.7">SM_RCOMP_2</text>
<text x="38.6" y="50.2">45,47</text>
<text x="43.8" y="50.2">H_PROCHOT#</text>
<text x="174.6" y="53">PM_EXTTS#1_C</text>
<text x="174.6" y="51.2">PM_EXTTS#0_C</text>
<text x="231" y="53.7">PM_EXTTS#1 19</text>
<text x="231" y="51.9">PM_EXTTS#0 18</text>
<text x="26.5" y="57.3">25,42,85</text>
<text x="34" y="57.3">H_THERMTRIP#</text>
<text x="256.4" y="63.7">SM_DRAMRST#</text>
<text x="53.7" y="69">H_CPURST#</text>
<text x="174.6" y="70.8">XDP_TRST#</text>
<text x="33.7" y="75.2">22</text>
<text x="36.5" y="75.2">H_PM_SYNC</text>
<text x="174.6" y="76.1">XDP_TDO_R</text>
<text x="174.6" y="77.9">XDP_TDI_M</text>
<text x="174.6" y="79.7">XDP_TDO_M</text>
<text x="174.6" y="83.2">H_DBR#_R</text>
<text x="199.5" y="83.2">XDP_DBRESET#</text>
<text x="220.8" y="83.9">XDP_DBRESET#</text>
<text x="234.6" y="83.9">22</text>
<text x="32" y="85.7">25,42</text>
<text x="38.8" y="85.7">H_PWRGD</text>
<text x="83.9" y="85">VCCPWRGOOD</text>
<text x="28.8" y="91.1">22</text>
<text x="31.7" y="91.1">PM_DRAM_PWRGD</text>
<text x="83.9" y="90.3">VDDPWRGOOD_R</text>
<text x="240.4" y="93.9">SM_RCOMP_1</text>
<text x="240.4" y="90.3">SM_RCOMP_0</text>
<text x="33.8" y="96.4">49</text>
<text x="37" y="96.4">H_VTTPWRGD</text>
<text x="240.4" y="97.5">SM_RCOMP_2</text>
<text x="26.2" y="107.1">21,31,37,64,70,83</text>
<text x="40.6" y="107.1">PLT_RST#</text>
<text x="85.7" y="106.3">PLT_RST#_R</text>
<text x="240.4" y="117">XDP_TRST#</text>
<text x="265.3" y="115.2">XDP_TDO_R</text>
<text x="99.6" y="133.7">37,49,50</text>
<text x="107.1" y="133.7">VTT_PWRGD</text>
<text x="149.7" y="134.8">VTT_PWRGD_R3</text>
<text x="178.2" y="134.8">VDDPWRGOOD_R</text>
</g>
<g font-size="1.6">
<text x="5.5" y="11.8">+1.05V_VTT</text>
<text x="250.7" y="9.4" transform="rotate(-90 250.7 9.4)">1</text>
<text x="17.5" y="17.7">1</text>
<text x="26.2" y="17.7">2</text>
<text x="69" y="17.7">1</text>
<text x="69" y="14.2">1</text>
<text x="77.7" y="17.7">2</text>
<text x="77.7" y="14.2">2</text>
<text x="101.7" y="14.2">AT23</text>
<text x="101.7" y="17.7">AT24</text>
<text x="164.8" y="17.7">B16</text>
<text x="164.8" y="16">A16</text>
<text x="189.9" y="16">1</text>
<text x="190.1" y="17.7">1</text>
<text x="198.6" y="16">2</text>
<text x="198.8" y="17.7">2</text>
<text x="250.7" y="14.6" transform="rotate(-90 250.7 14.6)">2</text>
<text x="258" y="13.5">+1.5V_SUS</text>
<text x="17.5" y="23.1">1</text>
<text x="26.2" y="23.1">2</text>
<text x="69" y="21.3">1</text>
<text x="77.7" y="21.3">2</text>
<text x="102.4" y="21.3">G16</text>
<text x="164.8" y="21.3">AR30</text>
<text x="164.8" y="23.1">AT30</text>
<text x="261.4" y="18.3" transform="rotate(-90 261.4 18.3)">1</text>
<text x="17.5" y="28.4">1</text>
<text x="26.2" y="28.4">2</text>
<text x="69" y="24.8">1</text>
<text x="77.7" y="24.8">2</text>
<text x="101.7" y="24.8">AT26</text>
<text x="164.8" y="28.4">D16</text>
<text x="164.8" y="26.6">E16</text>
<text x="189.9" y="26.6">1</text>
<text x="190.1" y="28.4">1</text>
<text x="198.6" y="26.6">2</text>
<text x="198.8" y="28.4">2</text>
<text x="239.3" y="24.8">G</text>
<text x="253.7" y="28.4">D</text>
<text x="261.4" y="27" transform="rotate(-90 261.4 27)">2</text>
<text x="101.5" y="30.2">AH24</text>
<text x="101.6" y="35.5">AK14</text>
<text x="164.8" y="33.7">A17</text>
<text x="164.8" y="32">A18</text>
<text x="239.6" y="32">S</text>
<text x="261.4" y="32.6" transform="rotate(-90 261.4 32.6)">1</text>
<text x="164.8" y="40.9">F6</text>
<text x="224.2" y="40.2">+1.05V_VTT</text>
<text x="241.5" y="40.9">1</text>
<text x="250.2" y="40.9">2</text>
<text x="261.4" y="37.7" transform="rotate(-90 261.4 37.7)">2</text>
<text x="101.7" y="42.6">AT15</text>
<text x="164.8" y="46.2">AM1</text>
<text x="164.8" y="48">AN1</text>
<text x="164.8" y="44.4">AL1</text>
<text x="211.3" y="44.4">3</text>
<text x="211.3" y="46.2">4</text>
<text x="221.7" y="46.2">1</text>
<text x="221.7" y="44.4">2</text>
<text x="268.7" y="47.3">+1.5V_RUN</text>
<text x="101.5" y="49.7">AN26</text>
<text x="164.8" y="51.5">AN15</text>
<text x="164.8" y="53.3">AP15</text>
<text x="211.3" y="53.3">1</text>
<text x="211.3" y="51.5">2</text>
<text x="221.7" y="51.5">3</text>
<text x="221.7" y="53.3">4</text>
<text x="272" y="53.9" transform="rotate(-90 272 53.9)">1</text>
<text x="101.6" y="56.9">AK15</text>
<text x="164.8" y="64">AP27</text>
<text x="164.8" y="62.2">AT28</text>
<text x="272" y="62.6" transform="rotate(-90 272 62.6)">2</text>
<text x="101.6" y="69.3">AP26</text>
<text x="164.8" y="71.1">AT27</text>
<text x="164.8" y="69.3">AP28</text>
<text x="164.8" y="67.5">AN28</text>
<text x="272" y="66.3" transform="rotate(-90 272 66.3)">1</text>
<text x="101.8" y="74.6">AL15</text>
<text x="164.8" y="74.6">AT29</text>
<text x="164.8" y="76.4">AR27</text>
<text x="272" y="75" transform="rotate(-90 272 75)">2</text>
<text x="101.5" y="80">AN14</text>
<text x="164.8" y="78.2">AR29</text>
<text x="164.8" y="83.5">AN25</text>
<text x="164.8" y="80">AP29</text>
<text x="188.2" y="83.5">1R909</text>
<text x="195.3" y="78.2">1</text>
<text x="196.8" y="83.5">2</text>
<text x="204" y="78.2">2</text>
<text x="60.2" y="85.3">1</text>
<text x="68.8" y="85.3">2</text>
<text x="101.5" y="85.3">AN27</text>
<text x="164.8" y="88.9">AJ22</text>
<text x="70.8" y="90.6">1</text>
<text x="79.5" y="90.6">2</text>
<text x="101.3" y="96">AM15</text>
<text x="101.6" y="90.6">AK13</text>
<text x="164.8" y="90.6">AK22</text>
<text x="164.8" y="92.4">AK24</text>
<text x="164.8" y="94.2">AJ24</text>
<text x="164.8" y="96">AJ25</text>
<text x="259.3" y="94.2">1</text>
<text x="259.3" y="90.6">1</text>
<text x="268" y="94.2">2</text>
<text x="268" y="90.6">2</text>
<text x="101.3" y="101.3">AM26</text>
<text x="164.8" y="97.7">AH22</text>
<text x="164.8" y="99.5">AK23</text>
<text x="164.8" y="101.3">AH23</text>
<text x="259.3" y="97.7">1</text>
<text x="268" y="97.7">2</text>
<text x="74.4" y="106.6">1</text>
<text x="83.1" y="106.6">2</text>
<text x="101.8" y="106.6">AL14</text>
<text x="90.7" y="109" transform="rotate(-90 90.7 109)">1</text>
<text x="233.1" y="111.3">+1.05V_VTT</text>
<text x="90.7" y="117.7" transform="rotate(-90 90.7 117.7)">2</text>
<text x="150.4" y="114.9">+3.3V_RUN</text>
<text x="199" y="118.4">+1.5V_RUN</text>
<text x="252.2" y="115.5">1</text>
<text x="252.2" y="117.3">2</text>
<text x="262.6" y="117.3">3</text>
<text x="262.6" y="115.5">4</text>
<text x="202.3" y="123.2" transform="rotate(-90 202.3 123.2)">1</text>
<text x="131.3" y="129.8">1</text>
<text x="145.3" y="131.5">5</text>
<text x="202.3" y="131.9" transform="rotate(-90 202.3 131.9)">2</text>
<text x="131.3" y="133.3">2</text>
<text x="131.3" y="136.9">3</text>
<text x="145.3" y="135.1">4</text>
<text x="166.8" y="135.1">2</text>
<text x="175.5" y="135.1">1</text>
<text x="202.3" y="137.5" transform="rotate(-90 202.3 137.5)">1</text>
<text x="202.3" y="146.1" transform="rotate(-90 202.3 146.1)">2</text>
<text x="226.4" y="181.7">&lt;Core Design&gt;</text>
<text x="256.6" y="189.7">21F, 88, Sec.1, Hsin Tai Wu Rd., Hsichih,</text>
<text x="256.6" y="191.6">Taipei Hsien 221, Taiwan, R.O.C.</text>
<text x="226.4" y="195.1">Title</text>
<text x="226.4" y="200.4">Size</text>
<text x="227.6" y="202.4">A3</text>
<text x="233.5" y="200.4">Document Number</text>
<text x="285.1" y="200.4">Rev</text>
<text x="226.4" y="205.7">Date:</text>
<text x="231.7" y="205.7">Wednesday, March 23, 2011</text>
<text x="262" y="205.7">Sheet</text>
<text x="269.1" y="205.7">9</text>
<text x="276.2" y="205.7">of</text>
<text x="285.1" y="205.7">100</text>
</g>
<g font-size="1.6" fill="#00f">
<text x="156.5" y="11.9">2</text>
<text x="159" y="11.9">OF 9</text>
</g>
<g font-size="1.6" fill="#000080">
<text x="12.5" y="17.4">R902</text>
<text x="28.5" y="17.4">49D9R2F-GP</text>
<text x="64" y="15.7">R901</text>
<text x="80" y="15.7">20R2F-GP</text>
<text x="106.7" y="12.1">CPU1B</text>
<text x="189.7" y="12.4">0R0402-PAD-2-GP</text>
<text x="192.2" y="14.9">R916</text>
<text x="254.1" y="12.1">C915</text>
<text x="12.5" y="22.8">R933</text>
<text x="28.5" y="22.8">68R2-GP</text>
<text x="64" y="19.2">R903</text>
<text x="64" y="22.8">R905</text>
<text x="80" y="19.2">20R2F-GP</text>
<text x="80" y="22.8">49D9R2F-GP</text>
<text x="189.4" y="20.7">0R0402-PAD-2-GP</text>
<text x="189.7" y="23.1">0R0402-PAD-2-GP</text>
<text x="192.4" y="19.6">R917</text>
<text x="241.8" y="22.8">Q901</text>
<text x="248.7" y="21.3" transform="rotate(-90 248.7 21.3)">SCD047U25V2KX-GP</text>
<text x="264.8" y="21">R934</text>
<text x="264.8" y="22.6">1KR2J-1-GP</text>
<text x="12.5" y="28.1">R904</text>
<text x="28.5" y="28.1">68R2-GP</text>
<text x="64" y="26.3">R906</text>
<text x="80" y="26.3">49D9R2F-GP</text>
<text x="192.2" y="25.3">R918</text>
<text x="189.4" y="31.7">0R0402-PAD-2-GP</text>
<text x="192.6" y="30.2">R920</text>
<text x="241.8" y="35.2">2N7002K-2-GP</text>
<text x="264.8" y="35.2">C903</text>
<text x="213.4" y="42">SRN10KJ-5-GP</text>
<text x="264.8" y="36.8">SCD1U10V2KX-5GP</text>
<text x="208.1" y="47.7">RN905</text>
<text x="238.3" y="42.3">R935</text>
<text x="250.7" y="42.3">0R2J-2-GP</text>
<text x="206.3" y="56.6">RN906</text>
<text x="213.4" y="58.3">SRN0J-6-GP</text>
<text x="275.5" y="56.6">R936</text>
<text x="275.5" y="58.2">1KR2J-1-GP</text>
<text x="274.9" y="69">R988</text>
<text x="274.9" y="71.1">100KR2J-1-GP</text>
<text x="197.6" y="76.3">R914</text>
<text x="62.4" y="83.4">R908</text>
<text x="193.8" y="79.7">0R0402-PAD-2-GP</text>
<text x="58.7" y="86.8">0R0402-PAD-2-GP</text>
<text x="73.1" y="88.7">R912</text>
<text x="195.6" y="85">0R2J-2-GP</text>
<text x="69.4" y="92.1">0R0402-PAD-2-GP</text>
<text x="254.3" y="93.9">R910</text>
<text x="254.3" y="90.3">R907</text>
<text x="270.3" y="93.9">24D9R2F-L-GP</text>
<text x="270.3" y="90.3">100R2F-L1-GP-U</text>
<text x="254.3" y="97.5">R911</text>
<text x="270.3" y="97.5">130R2F-1-GP</text>
<text x="74.7" y="111.7">1K6R2F-GP</text>
<text x="76.5" y="109.9">R913</text>
<text x="92.5" y="111.7">R915</text>
<text x="92.5" y="113.5">750R2F-GP</text>
<text x="106.7" y="113.5">ARRAN</text>
<text x="255.2" y="113.8">RN902</text>
<text x="205.7" y="125.9">R919</text>
<text x="252.5" y="120.6">SRN51J-GP</text>
<text x="133.4" y="127.7">U927</text>
<text x="205.7" y="127.5">1K27R2F-L-GP</text>
<text x="161.8" y="136.6">R977</text>
<text x="177.8" y="136.6">1K6R2F-GP</text>
<text x="133.4" y="141.9">74LVC1G08GW-1-GP</text>
<text x="204.2" y="140.1">R937</text>
<text x="204.2" y="141.9">750R2F-GP</text>
</g>
<g font-size="1.6" fill="#004080">
<text x="107.6" y="14.9">COMP3</text>
<text x="158.6" y="16.7">BCLK</text>
<text x="107.6" y="18.5">COMP2</text>
<text x="107.6" y="22.1">COMP1</text>
<text x="154.3" y="23.8">BCLK_ITP#</text>
<text x="155.2" y="22.1">BCLK_ITP</text>
<text x="157.7" y="18.5">BCLK#</text>
<text x="107.6" y="25.6">COMP0</text>
<text x="154.5" y="29.2">PEG_CLK#</text>
<text x="155.4" y="27.4">PEG_CLK</text>
<text x="107.6" y="30.9">SKTOCC#</text>
<text x="147.7" y="34.5">DPLL_REF_SSCLK#</text>
<text x="148.6" y="32.7">DPLL_REF_SSCLK</text>
<text x="107.6" y="36.3">CATERR#</text>
<text x="150.7" y="41.6">SM_DRAMRST#</text>
<text x="107.6" y="43.4">PECI</text>
<text x="152.7" y="46.9">SM_RCOMP1</text>
<text x="152.7" y="45.2">SM_RCOMP0</text>
<text x="107.6" y="50.5">PROCHOT#</text>
<text x="151.7" y="52.3">PM_EXT_TS0#</text>
<text x="152.7" y="48.7">SM_RCOMP2</text>
<text x="107.6" y="57.6">THERMTRIP#</text>
<text x="151.7" y="54.1">PM_EXT_TS1#</text>
<text x="157.3" y="64.7">PREQ#</text>
<text x="157.4" y="62.9">PRDY#</text>
<text x="107.6" y="70.1">RESET_OBS#</text>
<text x="157.7" y="71.8">TRST#</text>
<text x="159.4" y="70.1">TMS</text>
<text x="159.6" y="68.3">TCK</text>
<text x="107.6" y="75.4">PM_SYNC</text>
<text x="159.3" y="77.2">TDO</text>
<text x="160.1" y="75.4">TDI</text>
<text x="107.6" y="80.7">VCCPWRGOOD_1</text>
<text x="157.1" y="80.7">TDO_M</text>
<text x="157.9" y="79">TDI_M</text>
<text x="107.6" y="86.1">VCCPWRGOOD_0</text>
<text x="157.5" y="89.6">BPM0#</text>
<text x="158.5" y="84.3">DBR#</text>
<text x="107.6" y="91.4">SM_DRAMPWROK</text>
<text x="157.5" y="91.4">BPM1#</text>
<text x="157.5" y="93.2">BPM2#</text>
<text x="157.5" y="95">BPM3#</text>
<text x="107.6" y="96.7">VTTPWRGOOD</text>
<text x="157.5" y="96.7">BPM4#</text>
<text x="157.5" y="98.5">BPM5#</text>
<text x="157.5" y="100.3">BPM6#</text>
<text x="107.6" y="107.4">RSTIN#</text>
<text x="107.6" y="102.1">TAPPWRGOOD</text>
<text x="157.5" y="102.1">BPM7#</text>
<text x="134.3" y="130.5">B</text>
<text x="134.3" y="134.1">A</text>
<text x="134.3" y="137.6">GND</text>
<text x="139.8" y="132.3">VCC</text>
<text x="142.1" y="135.8">Y</text>
</g>
<g font-size="1.3">
<text x="30.8" y="1.3">5</text>
<text x="88.9" y="1.3">4</text>
<text x="146.9" y="1.3">3</text>
<text x="205" y="1.3">2</text>
<text x="263.1" y="1.3">1</text>
<text x=".5" y="28.4">D</text>
<text x="292.6" y="28.4">D</text>
<text x=".5" y="79.5">C</text>
<text x="292.6" y="79.5">C</text>
<text x=".5" y="130.6">B</text>
<text x="292.6" y="130.6">B</text>
<text x=".5" y="181.7">A</text>
<text x="292.6" y="181.7">A</text>
<text x="30.8" y="207.4">5</text>
<text x="88.9" y="207.4">4</text>
<text x="146.9" y="207.4">3</text>
<text x="205" y="207.4">2</text>
<text x="263.1" y="207.4">1</text>
</g>
</svg>
